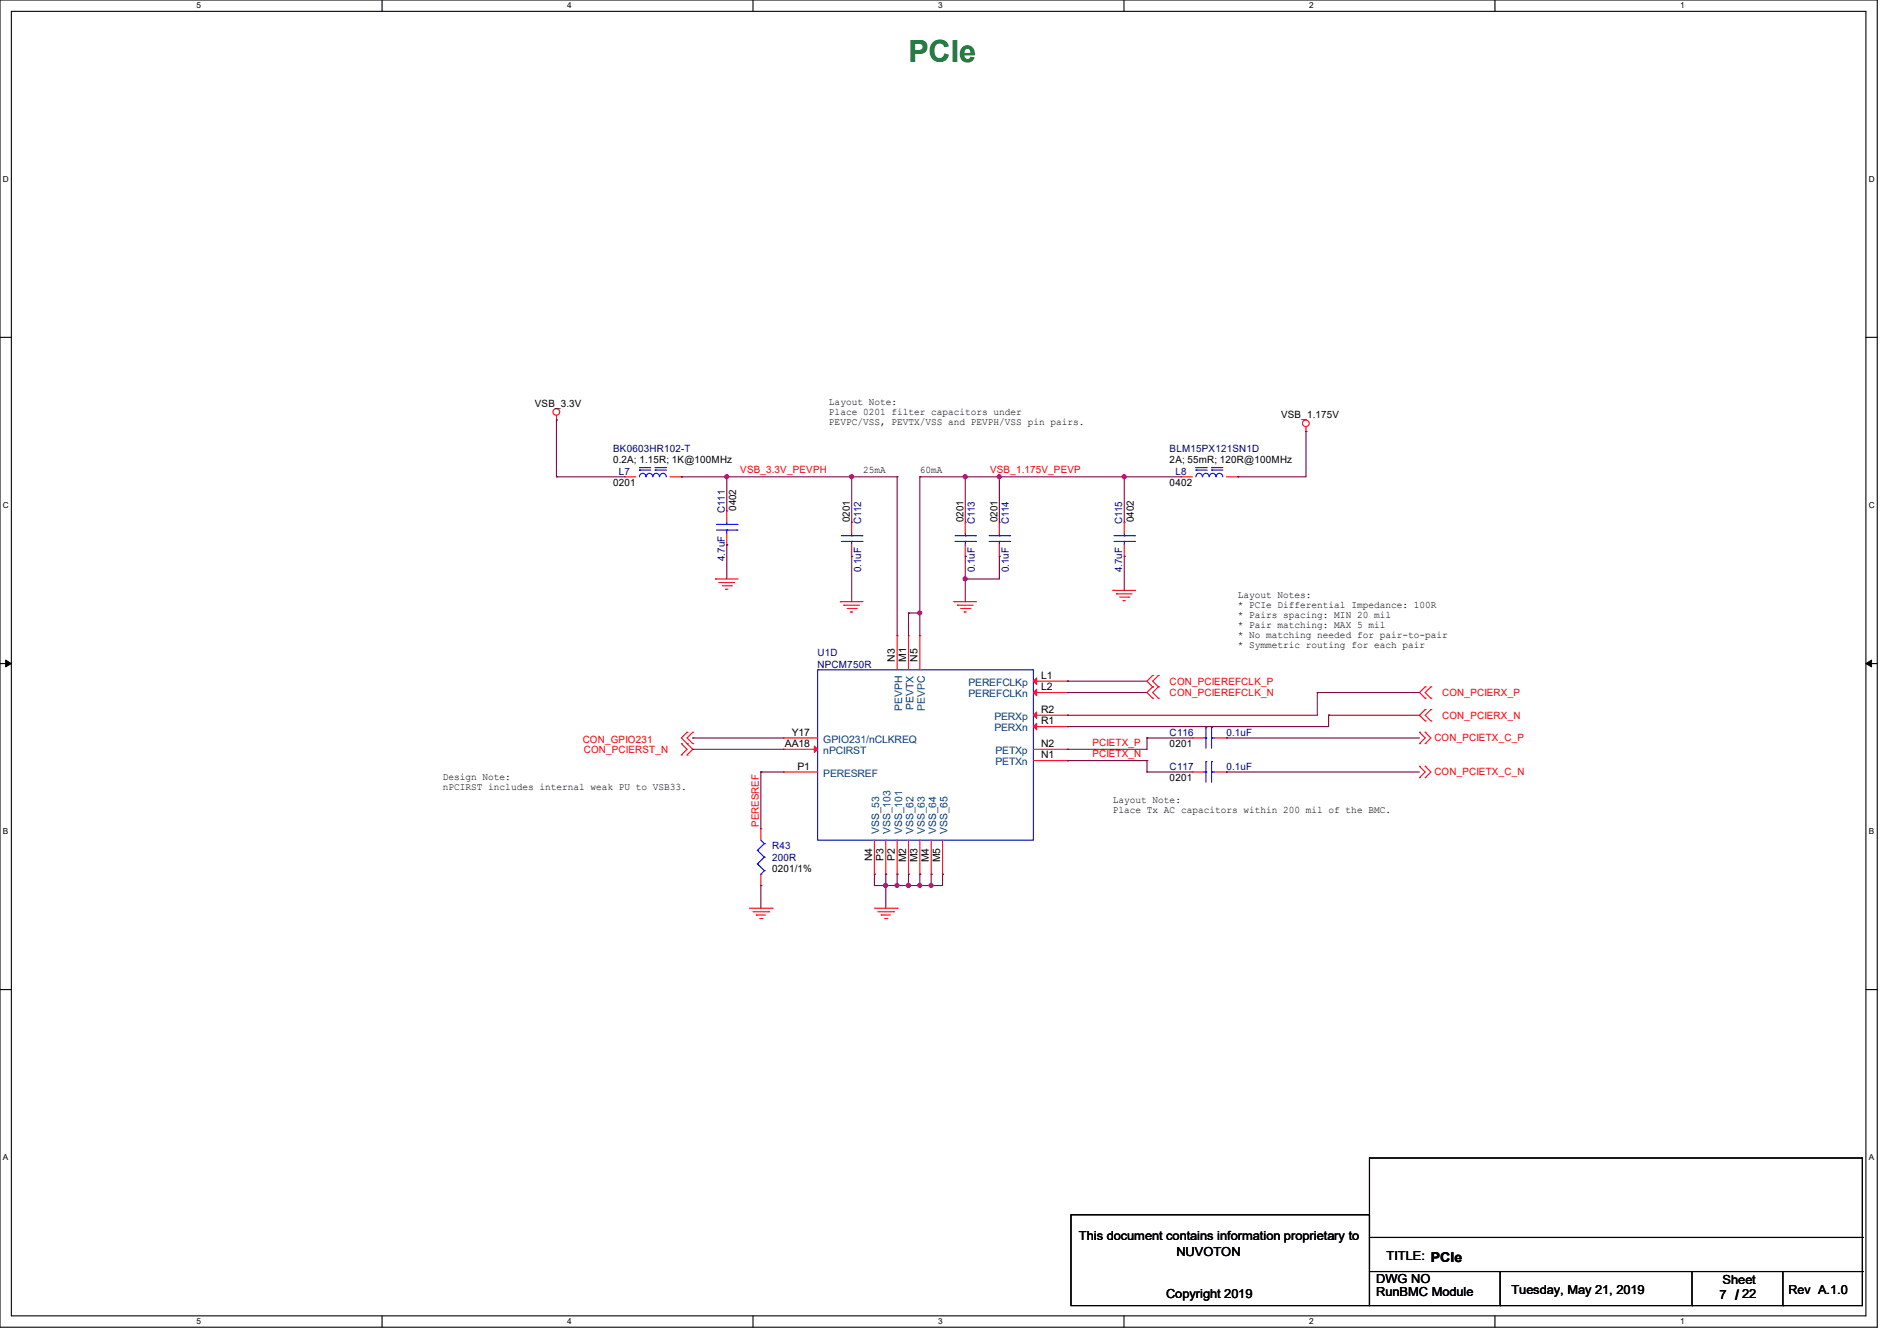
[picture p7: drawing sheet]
<svg xmlns="http://www.w3.org/2000/svg" width="297mm" height="210mm" viewBox="0 0 297 210" stroke-linecap="round" stroke-linejoin="round" font-family="sans-serif">
<path d="M0 0h293.9v207.9h-293.9zM1.8 1.8h290.3v204.3h-290.3z" fill="none" stroke="#000" stroke-width=".17"/>
<g fill="#fff">
<path d="M30.8 .2h.7v1.4h-.7z"/>
<path d="M30.8 206.2h.7v1.4h-.7z"/>
</g>
<path d="M59.8 0v1.8M59.8 206.1v1.8" fill="none" stroke="#000" stroke-width=".17"/>
<g fill="#fff">
<path d="M88.8 .2h.7v1.4h-.7z"/>
<path d="M88.8 206.2h.7v1.4h-.7z"/>
</g>
<path d="M117.9 0v1.8M117.9 206.1v1.8" fill="none" stroke="#000" stroke-width=".17"/>
<g fill="#fff">
<path d="M146.9 .2h.7v1.4h-.7z"/>
<path d="M146.9 206.2h.7v1.4h-.7z"/>
</g>
<path d="M176 0v1.8M176 206.1v1.8" fill="none" stroke="#000" stroke-width=".17"/>
<g fill="#fff">
<path d="M205 .2h.7v1.4h-.7z"/>
<path d="M205 206.2h.7v1.4h-.7z"/>
</g>
<path d="M234.1 0v1.8M234.1 206.1v1.8" fill="none" stroke="#000" stroke-width=".17"/>
<g fill="#fff">
<path d="M263.1 .2h.6v1.4h-.6z"/>
<path d="M263.1 206.2h.6v1.4h-.6z"/>
<path d="M.5 27.3h.9v1.4h-.9z"/>
<path d="M292.6 27.3h.9v1.4h-.9z"/>
<path d="M.5 78.4h.9v1.4h-.9z"/>
<path d="M292.6 78.4h.9v1.4h-.9z"/>
</g>
<path d="M0 52.8h1.8M292.1 52.8h1.8" fill="none" stroke="#000" stroke-width=".17"/>
<g fill="#fff">
<path d="M.5 129.5h.8v1.4h-.8z"/>
<path d="M292.6 129.5h.8v1.4h-.8z"/>
</g>
<path d="M0 103.9h1.8M292.1 103.9h1.8" fill="none" stroke="#000" stroke-width=".17"/>
<path d="M.9 103.4l.9 .5-.9 .5zM292.1 103.9l.9-.5v1z" fill="#000" stroke="#000" stroke-width=".16"/>
<g fill="#fff">
<path d="M.5 180.5h.8v1.4h-.8z"/>
<path d="M292.6 180.5h.8v1.4h-.8z"/>
</g>
<g fill="none" stroke="#000" stroke-width=".17">
<path d="M0 155h1.8M292.1 155h1.8M167.7 190.2h46.7v14.3h-46.7zM214.4 181.4h77.2v23.1h-77.2zM214.4 199.1h77.2M214.4 193.8h77.2M234.9 199.1v5.4M264.9 199.1v5.4M279.1 199.1v5.4M291.6 199.1h.1M291.6 193.8h.1M234.9 204.5h.1"/>
<path d="M264.9 204.5h.1M279.1 204.5h.1"/>
</g>
<g fill="none" stroke="#f00" stroke-width=".17">
<path d="M87.1 65.8h.1M87.1 65.1v.7M97.8 74.7h.1M97.8 74.7h1.8M104.9 74.7h1.8M106.7 74.7h.1M184.9 74.7h.1M184.9 74.7h1.8M192 74.7h1.8M193.8 74.7h.1M204.5 67.6h.1M204.5 66.8v.8"/>
<path d="M112 90.7h.1M112 90.7h3.6M112.6 91.2h.1M112.6 91.2h2.4M113.1 91.7h1.4M113.6 92.3h.1M113.6 92.3h.4M113.8 80h.1M113.8 85.3h.1M113.8 80v1.8M113.8 83.6v1.7M114.5 91.7h.1"/>
<path d="M131.6 94.2h.1M131.6 94.2h3.5M132.1 94.8h.1M132.1 94.8h2.5M132.6 95.3h1.5M133.2 95.8h.1M133.2 95.8h.3M133.3 81.8h.1M133.3 87.1h.1M133.3 81.8v1.8M133.3 85.3v1.8M134.1 95.3h.1"/>
<path d="M140.5 99.6h.1M140.5 99.6v5.3M142.2 99.6h.1M142.2 99.6v5.3M144 99.6h.1M144 99.6v5.3M149.4 94.2h.1M149.4 94.2h3.5M149.9 94.8h.1M149.9 94.8h2.5M150.4 95.3h1.4M151 95.8h.1"/>
<path d="M151 95.8h.3M151.1 81.8h.1M151.1 87.1h.1M151.1 81.8v1.8M151.1 85.3v1.8M151.8 95.3h.1M156.5 81.8h.1M156.5 87.1h.1M156.5 81.8v1.8M156.5 85.3v1.8M174.2 92.5h.1M174.2 92.5h3.6"/>
<path d="M174.8 93h.1M174.8 93h2.4M175.3 93.5h1.4M175.9 94.1h.1M175.9 94.1h.3M176 81.8h.1M176 87.1h.1M176 81.8v1.8M176 85.3v1.8M176.7 93.5h.1M106.7 118.2h.1M106.7 116.5h.1"/>
<path d="M106.7 116.5l.9 .8-.9 .9M107.6 116.5h.1M107.6 118.2h.1M107.6 114.7h.1M107.6 114.7l-.9 .9 1.8 1.7-.9 .9M108.5 114.7h.1M108.5 116.5h.1M108.5 114.7l-.9 .9 .9 .9M122.7 117.3h.1M122.7 115.6h.1M122.7 117.3h5.3M122.7 115.6h5.3"/>
<path d="M161.8 117.3h5.3M161.8 119.1h5.3M161.8 112h5.3M161.8 113.8h5.3M161.8 106.7h5.3M161.8 108.5h5.3M167.1 117.3h.1M167.1 119.1h.1M167.1 112h.1M167.1 113.8h.1M167.1 106.7h.1M167.1 108.5h.1"/>
<path d="M180.5 105.8h.1M180.5 107.6h.1M180.5 109.3h.1M180.5 105.8l-.9 .9 .9 .9M180.5 107.6l-.9 .9 .9 .8M181.4 107.6h.1M181.4 105.8h.1M181.4 109.3h.1M181.4 105.8l-.9 .9 .9 .9M181.4 107.6l-.9 .9 .9 .8M186.7 115.6h.1M186.7 115.6h1.8"/>
<path d="M190.2 115.6h1.8M192 115.6h.1M222.2 114.7h.1M222.2 116.5h.1M222.2 114.7l.9 .9-.9 .9M223.1 107.6h.1M223.1 109.3h.1M223.1 111.1h.1M223.1 112.9h.1M223.1 114.7h.1M223.1 116.5h.1M223.1 107.6l-.9 .9 .9 .8"/>
<path d="M223.1 111.1l-.9 .9 .9 .9M223.1 114.7l.9 .9-.9 .9M224 109.3h.1M224 107.6h.1M224 112.9h.1M224 111.1h.1M224 107.6l-.9 .9 .9 .8M224 111.1l-.9 .9 .9 .9M119.1 129.8h.1M119.1 138.7h.1M119.1 129.8v1.8M119.1 136.9v1.8"/>
<path d="M122.7 120.9h.1M122.7 120.9h5.3M136.9 136.9h.1M136.9 131.6v5.3M138.7 136.9h.1M138.7 131.6v5.3M140.5 136.9h.1M140.5 131.6v5.3M142.2 136.9h.1M142.2 131.6v5.3M144 136.9h.1M144 131.6v5.3"/>
<path d="M145.8 136.9h.1M145.8 131.6v5.3M147.6 136.9h.1M147.6 131.6v5.3M186.7 120.9h.1M186.7 120.9h1.8M190.2 120.9h1.8M192 120.9h.1M222.2 120h.1M222.2 121.8h.1M222.2 120l.9 .9-.9 .9M223.1 120h.1"/>
<path d="M223.1 121.8h.1M223.1 120l.9 .9-.9 .9M117.3 142.2h3.6M117.9 142.8h2.5M118.4 143.3h.1M118.4 143.3h1.4M119 143.8h.3M119.3 143.8h.1M120.4 142.8h.1M120.9 142.2h.1M136.9 142.2h3.6M137.5 142.8h2.4"/>
<path d="M138 143.3h.1M138 143.3h1.4M138.5 143.8h.4M138.9 143.8h.1M139.9 142.8h.1M140.5 142.2h.1"/>
<circle cx="87.1" cy="64.5" r=".52"/>
<circle cx="204.5" cy="66.3" r=".52"/>
</g>
<g fill="none" stroke="#00f" stroke-width=".17">
<path d="M100.1 73.6h.1M100.1 73.2h.1M100.1 73.6h1.8M100.1 73.2h1.8M101.1 74.7a.51 .51 0 0 0-.5-.6 .51 .51 0 0 0-.5 .6M102.2 74.7a.51 .51 0 0 0-.5-.6 .51 .51 0 0 0-.5 .6M102.6 73.6h.1M102.6 73.2h.1M102.6 73.6h1.8M102.6 73.2h1.8M103.3 74.7a.51 .51 0 0 0-.6-.6 .51 .51 0 0 0-.5 .6M104.3 74.7a.51 .51 0 0 0-.5-.6 .51 .51 0 0 0-.5 .6"/>
<path d="M187.2 73.6h.1M187.2 73.2h.1M187.2 73.6h1.8M187.2 73.2h1.8M188.3 74.7a.51 .51 0 0 0-.6-.6 .51 .51 0 0 0-.5 .6M189.3 74.7a.51 .51 0 0 0-.5-.6 .51 .51 0 0 0-.5 .6M189.7 73.6h.1M189.7 73.2h.1M189.7 73.6h1.8M189.7 73.2h1.8M190.4 74.7a.51 .51 0 0 0-.5-.6 .51 .51 0 0 0-.5 .6M191.4 74.7a.51 .51 0 0 0-.5-.6 .51 .51 0 0 0-.5 .6"/>
<path d="M112.2 83h3.2M112.2 82.1h3.2M113.8 82.1h.1M113.8 83h.1M113.8 81.8v.3M113.8 83v.6M115.4 83h.1M115.4 82.1h.1M131.7 84.8h3.3M131.7 83.9h3.3M133.3 83.9h.1M133.3 84.8h.1"/>
<path d="M133.3 83.6v.3M133.3 84.8v.5M135 84.8h.1M135 83.9h.1M149.5 84.8h3.2M149.5 83.9h3.2M151.1 83.9h.1M151.1 84.8h.1M151.1 83.6v.3M151.1 84.8v.5M152.7 84.8h.1M152.7 83.9h.1"/>
<path d="M154.9 84.8h3.2M154.9 83.9h3.2M156.5 83.9h.1M156.5 84.8h.1M156.5 83.6v.3M156.5 84.8v.5M158.1 84.8h.1M158.1 83.9h.1M174.4 84.8h3.2M174.4 83.9h3.2M176 83.9h.1M176 84.8h.1"/>
<path d="M176 83.6v.3M176 84.8v.5M177.6 84.8h.1M177.6 83.9h.1M128 104.9h33.8v26.7h-33.8zM188.5 115.6h.3M188.8 119.3h.1M188.8 115.6h.1M188.8 114h.1M188.8 114v3.2M188.8 119.3v3.2M189.7 119.3h.1"/>
<path d="M189.7 114h.1M189.7 115.6h.1M189.7 114v3.2M189.7 119.3v3.2M189.7 115.6h.5M118.6 133.2h.1M118.6 135.3h.1M118.6 133.2l1.1 1M118.6 135.3l1.1 1.1M119.1 136.9h.1M119.1 131.6l.6 .5M119.7 132.1h.1"/>
<path d="M119.7 134.2h.1M119.7 136.4h.1M119.7 132.1l-1.1 1.1M119.7 134.2l-1.1 1.1M119.7 136.4l-.6 .5M188.5 120.9h.3M188.8 120.9h.1M189.7 120.9h.1M189.7 120.9h.5"/>
</g>
<g fill="#f00" stroke="#f00" stroke-width=".17">
<path d="M161.8 112l.5-.5v1z"/>
<path d="M161.8 113.8l.5-.5v1z"/>
<path d="M162.3 106.2v1l-.5-.5z"/>
<path d="M162.3 107.9v1.1l-.5-.5z"/>
<path d="M127.5 116.8l.5 .5-.5 .6z"/>
</g>
<g fill="none" stroke="#800040" stroke-width=".17">
<path d="M87.1 74.7h.1M87.1 65.8h.1M87.1 74.7h10.7M87.1 65.8v8.9M106.7 74.7h.1M106.7 74.7h33.8M113.8 74.7h.1M113.8 74.7v5.3M133.3 74.7h.1M133.3 74.7v7.1M140.5 74.7h.1M140.5 74.7v24.9"/>
<path d="M144 74.7h.1M144 74.7v24.9M144 74.7h40.9M151.1 74.7h.1M151.1 74.7v7.1M156.5 74.7h.1M156.5 74.7v7.1M176 74.7h.1M176 74.7v7.1M193.8 74.7h.1M204.5 67.6h.1M204.5 67.6v7.1h-10.7"/>
<path d="M113.8 85.3h.1M113.8 85.3v5.4M133.3 87.1h.1M133.3 87.1v7.1M142.2 96h.1M142.2 96v3.6M142.2 96h1.8M144 96h.1M151.1 87.1h.1M151.1 90.7h.1M151.1 87.1v7.1M156.5 87.1h.1"/>
<path d="M156.5 87.1v3.6h-5.4M176 87.1h.1M176 87.1v5.4M108.5 117.3h.1M108.5 115.6h.1M108.5 115.6h14.2M108.5 117.3h14.2M167.1 106.7h.1M167.1 108.5h.1M167.1 112h.1M167.1 113.8h.1M167.1 119.1h.1"/>
<path d="M167.1 117.3h.1M167.1 106.7h12.5M167.1 108.5h12.5M167.1 119.1h12.5M179.6 115.6h.1M179.6 119.1h.1M179.6 115.6h7.1M179.6 115.6v1.7h-12.5M179.6 119.1v1.8M192 115.6h.1M192 115.6h30.2M206.2 108.5h.1"/>
<path d="M206.2 108.5h16M206.2 108.5v3.5h-39.1M208 112h.1M208 112h14.2M208 112v1.8h-40.9M119.1 120.9h.1M119.1 138.7h.1M119.1 120.9h3.6M119.1 120.9v8.9M119.1 138.7v3.5M136.9 138.7h.1M136.9 136.9h.1"/>
<path d="M136.9 136.9v1.8M138.7 138.7h.1M138.7 136.9h.1M138.7 136.9v5.3M140.5 138.7h.1M140.5 136.9h.1M140.5 136.9v1.8M142.2 138.7h.1M142.2 136.9h.1M142.2 136.9v1.8M144 138.7h.1M144 136.9h.1"/>
<path d="M144 136.9v1.8M145.8 136.9h.1M145.8 138.7h.1M145.8 136.9v1.8M147.6 136.9h.1M147.6 136.9v1.8h-10.7M179.6 120.9h.1M179.6 120.9h7.1M192 120.9h.1M192 120.9h30.2"/>
</g>
<g fill="#f0f" stroke="#f0f" stroke-width=".17">
<circle cx="144" cy="96" r=".32"/>
<circle cx="151.1" cy="74.7" r=".32"/>
<circle cx="151.1" cy="90.7" r=".32"/>
<circle cx="133.3" cy="74.7" r=".32"/>
<circle cx="113.8" cy="74.7" r=".32"/>
<circle cx="156.4" cy="74.7" r=".32"/>
<circle cx="145.8" cy="138.7" r=".32"/>
<circle cx="144" cy="138.7" r=".32"/>
<circle cx="140.4" cy="138.7" r=".32"/>
<circle cx="142.2" cy="138.7" r=".32"/>
<circle cx="138.7" cy="138.7" r=".32"/>
<circle cx="176" cy="74.7" r=".32"/>
</g>
<text font-size="4.8" fill="#008000" x="142.2" y="9.8">PCIe</text>
<text font-size="2.3" x="271.7" y="203.6">/</text>
<g font-size="1.9">
<text x="168.9" y="194.1">This document contains information proprietary to</text>
<text x="184.2" y="196.6">NUVOTON</text>
<text x="217.1" y="197.4">TITLE: PCIe</text>
<text x="182.6" y="203.2">Copyright 2019</text>
<text x="215.5" y="200.9">DWG NO</text>
<text x="215.5" y="203">RunBMC Module</text>
<text x="236.6" y="202.7">Tuesday, May 21, 2019</text>
<text x="269.2" y="203.4">7</text>
<text x="269.7" y="201.1">Sheet</text>
<text x="272.8" y="203.2">22</text>
<text x="280" y="202.7">Rev A.1.0</text>
</g>
<g font-size="1.6">
<text x="83.7" y="63.7">VSB_3.3V</text>
<text x="129.8" y="63.5">Layout Note:</text>
<text x="129.8" y="65">Place 0201 filter capacitors under</text>
<text x="200.6" y="65.4">VSB_1.175V</text>
<text x="129.8" y="66.6">PEVPC/VSS, PEVTX/VSS and PEVPH/VSS pin pairs.</text>
<text x="96" y="76.1">0201</text>
<text x="96" y="72.6">0.2A; 1.15R; 1K@100MHz</text>
<text x="135.1" y="74.1">25mA</text>
<text x="144" y="74.1">60mA</text>
<text x="183.1" y="76.1">0402</text>
<text x="183.1" y="72.6">2A; 55mR; 120R@100MHz</text>
<text x="115.3" y="80" transform="rotate(-90 115.3 80)">0402</text>
<text x="133.1" y="81.8" transform="rotate(-90 133.1 81.8)">0201</text>
<text x="150.8" y="81.8" transform="rotate(-90 150.8 81.8)">0201</text>
<text x="156.2" y="81.8" transform="rotate(-90 156.2 81.8)">0201</text>
<text x="177.5" y="81.8" transform="rotate(-90 177.5 81.8)">0402</text>
<text x="193.8" y="93.7">Layout Notes:</text>
<text x="193.8" y="95.2">* PCIe Differential Impedance: 100R</text>
<text x="193.8" y="96.8">* Pairs spacing: MIN 20 mil</text>
<text x="193.8" y="98.4">* Pair matching: MAX 5 mil</text>
<text x="193.8" y="99.9">* No matching needed for pair-to-pair</text>
<text x="193.8" y="101.5">* Symmetric routing for each pair</text>
<text x="140.1" y="103.7" transform="rotate(-90 140.1 103.7)">N3</text>
<text x="141.9" y="103.7" transform="rotate(-90 141.9 103.7)">M1</text>
<text x="143.6" y="103.7" transform="rotate(-90 143.6 103.7)">N5</text>
<text x="163" y="106.3">L1</text>
<text x="163" y="111.6">R2</text>
<text x="163" y="113.4">R1</text>
<text x="163" y="108.1">L2</text>
<text x="122.9" y="117">AA18</text>
<text x="124" y="115.2">Y17</text>
<text x="163" y="117">N2</text>
<text x="163" y="118.7">N1</text>
<text x="183.1" y="117">0201</text>
<text x="69.3" y="122.1">Design Note:</text>
<text x="69.3" y="123.7">nPCIRST includes internal weak PU to VSB33.</text>
<text x="124.8" y="120.5">P1</text>
<text x="174.2" y="125.7">Layout Note:</text>
<text x="183.1" y="122.3">0201</text>
<text x="174.2" y="127.3">Place Tx AC capacitors within 200 mil of the BMC.</text>
<text x="120.9" y="136.6">0201/1%</text>
<text x="136.5" y="134.9" transform="rotate(-90 136.5 134.9)">N4</text>
<text x="138.3" y="134.8" transform="rotate(-90 138.3 134.8)">P3</text>
<text x="140.1" y="134.8" transform="rotate(-90 140.1 134.8)">P2</text>
<text x="141.9" y="135" transform="rotate(-90 141.9 135)">M2</text>
<text x="143.6" y="135" transform="rotate(-90 143.6 135)">M3</text>
<text x="145.4" y="135" transform="rotate(-90 145.4 135)">M4</text>
<text x="147.2" y="135" transform="rotate(-90 147.2 135)">M5</text>
</g>
<g font-size="1.6" fill="#000080">
<text x="96" y="70.8">BK0603HR102-T</text>
<text x="183.1" y="70.8">BLM15PX121SN1D</text>
<text x="96.9" y="74.3">L7</text>
<text x="184" y="74.3">L8</text>
<text x="113.5" y="80.3" transform="rotate(-90 113.5 80.3)">C111</text>
<text x="134.8" y="82.1" transform="rotate(-90 134.8 82.1)">C112</text>
<text x="152.6" y="82.1" transform="rotate(-90 152.6 82.1)">C113</text>
<text x="157.9" y="82.1" transform="rotate(-90 157.9 82.1)">C114</text>
<text x="175.7" y="82.1" transform="rotate(-90 175.7 82.1)">C115</text>
<text x="113.5" y="87.8" transform="rotate(-90 113.5 87.8)">4.7uF</text>
<text x="134.8" y="89.6" transform="rotate(-90 134.8 89.6)">0.1uF</text>
<text x="152.6" y="89.6" transform="rotate(-90 152.6 89.6)">0.1uF</text>
<text x="157.9" y="89.6" transform="rotate(-90 157.9 89.6)">0.1uF</text>
<text x="175.7" y="89.6" transform="rotate(-90 175.7 89.6)">4.7uF</text>
<text x="128" y="104.6">NPCM750R</text>
<text x="128" y="102.8">U1D</text>
<text x="183.1" y="115.2">C116</text>
<text x="192" y="115.2">0.1uF</text>
<text x="183.1" y="120.6">C117</text>
<text x="192" y="120.6">0.1uF</text>
<text x="120.9" y="133">R43</text>
<text x="120.9" y="134.8">200R</text>
</g>
<g font-size="1.6" fill="#f00">
<text x="115.9" y="74.1">VSB_3.3V_PEVPH</text>
<text x="155" y="74.1">VSB_1.175V_PEVP</text>
<text x="183.1" y="107.2">CON_PCIEREFCLK_P</text>
<text x="183.1" y="109">CON_PCIEREFCLK_N</text>
<text x="225.8" y="109">CON_PCIERX_P</text>
<text x="225.8" y="112.6">CON_PCIERX_N</text>
<text x="91.2" y="116.3">CON_GPIO231</text>
<text x="91.4" y="117.9">CON_PCIERST_N</text>
<text x="171" y="118.6">PCIETX_N</text>
<text x="171" y="116.8">PCIETX_P</text>
<text x="224.6" y="116.1">CON_PCIETX_C_P</text>
<text x="224.6" y="121.5">CON_PCIETX_C_N</text>
<text x="118.8" y="129.5" transform="rotate(-90 118.8 129.5)">PERESREF</text>
</g>
<g font-size="1.6" fill="#004080">
<text x="151.6" y="107.4">PEREFCLKp</text>
<text x="141.2" y="111.4" transform="rotate(-90 141.2 111.4)">PEVPH</text>
<text x="143" y="111.2" transform="rotate(-90 143 111.2)">PEVTX</text>
<text x="144.8" y="111.4" transform="rotate(-90 144.8 111.4)">PEVPC</text>
<text x="151.6" y="109.2">PEREFCLKn</text>
<text x="155.7" y="112.7">PERXp</text>
<text x="128.9" y="118.1">nPCIRST</text>
<text x="128.9" y="116.3">GPIO231/nCLKREQ</text>
<text x="155.7" y="114.5">PERXn</text>
<text x="155.9" y="118.1">PETXp</text>
<text x="155.9" y="119.8">PETXn</text>
<text x="128.9" y="121.6">PERESREF</text>
<text x="137.7" y="130.7" transform="rotate(-90 137.7 130.7)">VSS_53</text>
<text x="139.4" y="130.7" transform="rotate(-90 139.4 130.7)">VSS_103</text>
<text x="141.2" y="130.7" transform="rotate(-90 141.2 130.7)">VSS_101</text>
<text x="143" y="130.7" transform="rotate(-90 143 130.7)">VSS_62</text>
<text x="144.8" y="130.7" transform="rotate(-90 144.8 130.7)">VSS_63</text>
<text x="146.6" y="130.7" transform="rotate(-90 146.6 130.7)">VSS_64</text>
<text x="148.3" y="130.7" transform="rotate(-90 148.3 130.7)">VSS_65</text>
</g>
<g font-size="1.3">
<text x="30.8" y="1.3">5</text>
<text x="88.8" y="1.3">4</text>
<text x="146.9" y="1.3">3</text>
<text x="205" y="1.3">2</text>
<text x="263.1" y="1.3">1</text>
<text x=".5" y="28.4">D</text>
<text x="292.6" y="28.4">D</text>
<text x=".5" y="79.5">C</text>
<text x="292.6" y="79.5">C</text>
<text x=".5" y="130.6">B</text>
<text x="292.6" y="130.6">B</text>
<text x=".5" y="181.7">A</text>
<text x="292.6" y="181.7">A</text>
<text x="30.8" y="207.4">5</text>
<text x="88.8" y="207.4">4</text>
<text x="146.9" y="207.4">3</text>
<text x="205" y="207.4">2</text>
<text x="263.1" y="207.4">1</text>
</g>
</svg>
